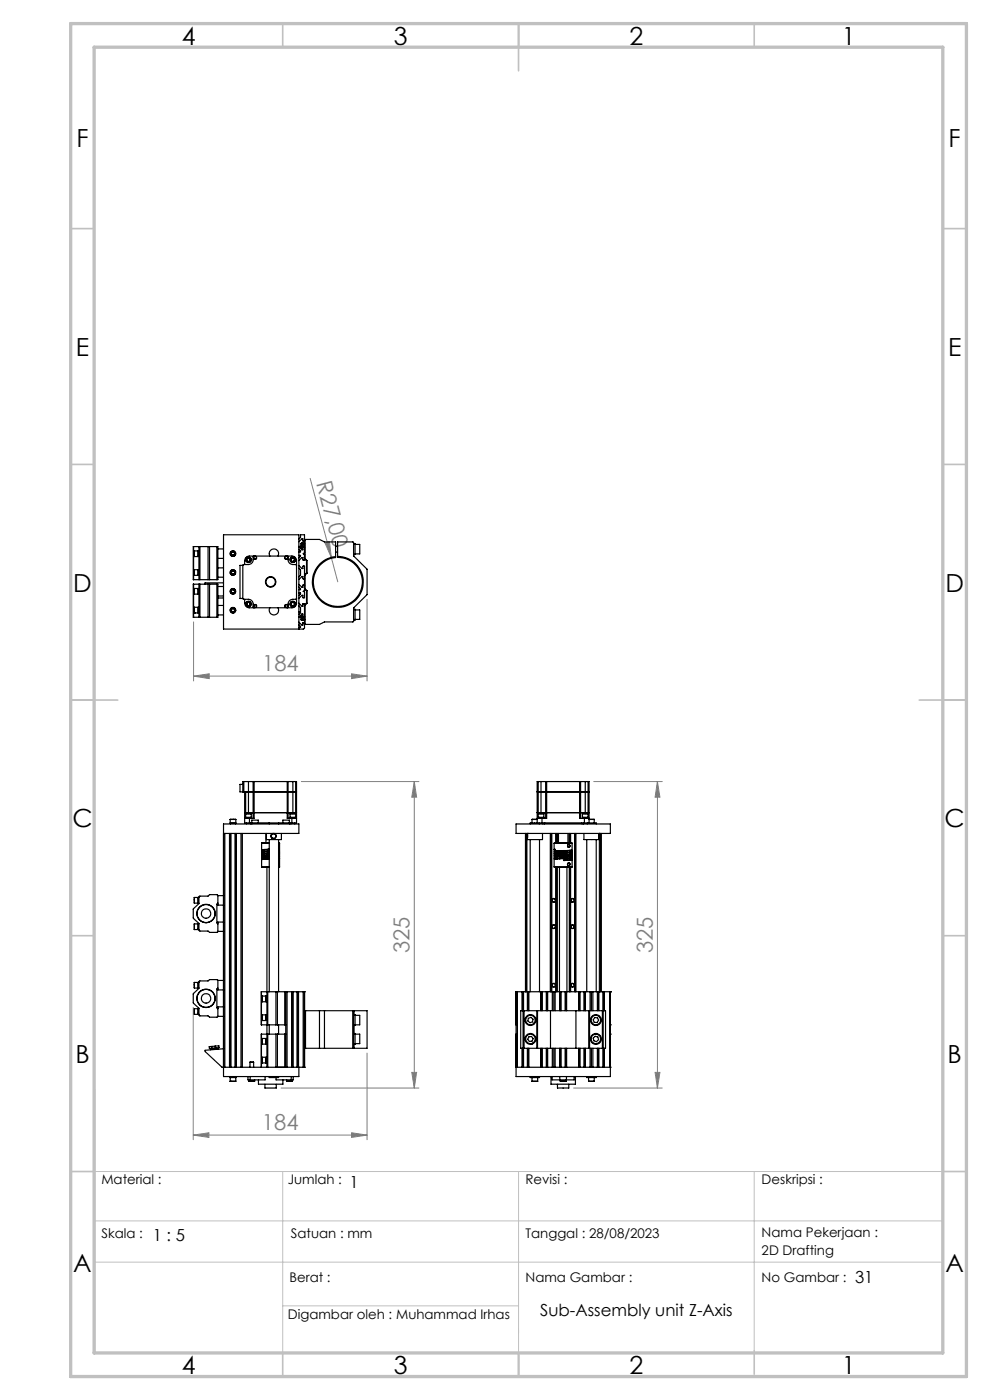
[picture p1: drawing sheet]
<svg xmlns="http://www.w3.org/2000/svg" width="210mm" height="297mm" viewBox="0 0 210 297" stroke-linecap="round" stroke-linejoin="round" font-family="sans-serif">
<g fill="none" stroke="#808080" stroke-width=".21">
<path d="M65.8 101.5l4.5 16.7M68.9 115.2l1-.3 .4 3.3zM70.3 118.2l1.3 5.2M41.1 131.9v12.6M77.9 127.1v17.4M41.1 143.4l3.3-.5v1.1zM41.1 143.4h36.8M74.6 142.9l3.3 .5-3.3 .6zM63.9 165.8h25M87.9 165.8v65M87.9 165.8l.5 3.3h-1.1zM125.9 165.8h14.6"/>
<path d="M139.5 165.8l.5 3.3h-1zM139.5 165.8v65M41 213.7v28.1M59.6 230.8h29.3M77.9 223.4v18.4M87.3 227.5h1.1l-.5 3.3zM121.7 230.8h18.8M139 227.5h1l-.5 3.3zM41 240.8l3.3-.5v1zM41 240.8h36.9M74.6 240.3l3.3 .5-3.3 .5z"/>
</g>
<path d="M20 259h180M20 248.5h180v38.5h-180zM60 248.5v38.5M110 248.5v38.5M160 248.5v38.1M20 267.8h180M60 277h50" fill="none" stroke="#c0c0c0" stroke-width=".21"/>
<g fill="none" stroke="#c0c0c0" stroke-width=".35">
<path d="M60 5v5M110 5v10M160 5v5M15 48.5h5M200 48.5h5M15 98.5h5M200 98.5h5M15 148.5h10M195 148.5h10M15 198.5h5M200 198.5h5M15 248.5h5"/>
<path d="M200 248.5h5M60 287v5M110 287v5M160 286.6v4.9"/>
</g>
<path d="M20 231v56" fill="none" stroke="#c0c0c0" stroke-width=".5"/>
<path d="M15 5h190v287h-190zM20 10h180v277h-180z" fill="none" stroke="#c0c0c0" stroke-width=".7"/>
<g fill="#808080">
<path d="M68.9 115.2l1-.3 .4 3.3z"/>
<path d="M74.6 240.3l3.3 .5-3.3 .5zM41 240.8l3.3-.5v1z"/>
<path d="M41.1 143.4l3.3-.5v1.1zM74.6 142.9l3.3 .5-3.3 .6z"/>
<path d="M139 227.5h1l-.5 3.3zM139.5 165.8l.5 3.3h-1z"/>
<path d="M87.9 165.8l.5 3.3h-1.1zM87.3 227.5h1.1l-.5 3.3z"/>
</g>
<g fill="none" stroke="#000" stroke-width=".25">
<path d="M41.1 116v7M41.1 116h1.1M41.2 116.9v1.2M41.2 116.9h.8M42 116.9h.1M42 116.9v1.2l.1-1.2M42.1 116.9h.1M42.2 116h.2M42.2 116v7M42.2 118l-1 .1M42.4 116v7M42.4 116h3.6"/>
<path d="M44.1 116v7M44.5 116v7M46 116h.2v7h-.2M46 116v7M46.2 116.4h1.2M46.2 118.5h1.2M49 117.6h.1M49 117.6l.3 .3M49 117.6l.3 .2M49.1 117.2l-.1 .4M49.1 117.2h.1M49.3 117.8v.1"/>
<path d="M49.5 117h.1M49.5 117l.3 .3M49.5 117l-.4 .2M49.7 117.7h.1M49.7 117.7l-.4 .2M49.8 117.3h.1M49.8 117.3l-.1 .4M51.5 119.9v7.1M51.5 119.9h-.6v7.1h.6M51.9 119.8v-.8a1.02 1.02 0 0 1 1-1h9a.96 .96 0 0 1 1 1v8.9a.96 .96 0 0 1-1 1h-9a1.02 1.02 0 0 1-1-1v-.8M52.3 118.8h.1M52.3 118.8l.3 .4"/>
<path d="M52.3 118.8l.3 .3M52.4 118.5h.1M52.4 118.5l-.1 .3M52.6 119.1v.1M52.8 118.4h.1M52.8 118.4l.3 .2M52.8 118.4l-.4 .1M52.8 118.4l.3 .3M53 119.1l-.4 .1M53 119v.1M53 119l-.4 .1M53.1 118.7l-.1 .3"/>
<path d="M53.1 118.6l-.1 .5M53.1 118.6v.1M53.9 118l-.2 .1a1.16 1.16 0 0 1-.8 1.6l-1.3 .1-.1 .1M57.3 118a1 1 0 0 1 .8-1.6 1 1 0 0 1 .9 1.6M60.9 118l.2 .1a1.28 1.28 0 0 0 .3 1.4 1.28 1.28 0 0 0 1.4 .3l.1 .1M61.7 118.5v.5M61.7 119l.4 .2M61.7 119h.1M61.7 118.5l.1 .1M61.8 118.6v.4M61.8 119l.3 .2M62.1 118.3v.1"/>
<path d="M62.1 118.4l-.3 .2M62.1 118.3l-.4 .2M62.1 118.4l.3 .2M62.1 118.3l.4 .2M62.1 119.2h.1M62.4 119h.1M62.4 119l-.3 .2M62.4 118.6v.4M62.5 119l-.4 .2M62.5 118.5l-.1 .1M62.5 118.5v.5M63.4 120l.7 .6h.1l.1-.5h.3v5.2l-.3 .1 .3 .2v1.2h-.3l-.1-.5h-.1l-.7 .6"/>
<path d="M63.4 114.4l.3-.4v-.6h.9v5.4h-.3l-.1-.5h-.2l-.6 .6M63.4 115.9h.4M63.4 116.6l.3 .3v.2h-.3M63.4 117.8h.3l-.3 .6M63.4 116l.6 .6M63.8 115.3l.8 .1M64 115.3h-.2v1.1M64.1 115.2l-.1 1.4M64.1 115.2h.2M64.1 115.2v1.4M64.3 115.2v.9M64.3 115.2l.3 .1"/>
<path d="M64.3 116.1l-.1 .5h-.2M64.3 116.1l.3 .1M64.6 117.3h.1M64.6 117.6h.1M64.6 117.5v.1M64.6 115.4h.1M64.6 114.6l.2-.2h3l1 .6h2.4v3.3a5.2 5.2 0 0 0-4 7.9 5.2 5.2 0 0 0 8.9 0 5.2 5.2 0 0 0-4-7.9l-.5-.1v-3.2h3.3l.1 2.9 2.9 2.9v5.3l-2.9 2.9v2.9h-6.2l-1 .6h-3l-.2-.2M64.6 114.7l-.3 .1-.1-.5h-.1l-.7 .6M64.6 117.2l-.3 .3 .3 .3M64.7 114.5v4M64.7 118.5l-.1 .1 .4 .4M64.7 118.5l.4 .4"/>
<path d="M65 119v2.6M65.1 118.9v2.7M65.1 118.9l-.1 .1M71.2 115.9h.4M71.2 117.1h.4M71.6 118a5.4 5.4 0 0 1 5.2 7.4 5.4 5.4 0 0 1-8.8 1.9 5.4 5.4 0 0 1 1.6-8.8l1.6-.4M75 115.4h.3v2.2h-.3M75.3 115.5h1v2h-1M41.1 123.9v7M41.1 130.9h1.1M41.1 123.9h1.1M41.1 123h1.1"/>
<path d="M41.2 120.9v1.2M41.2 124.8v1.2M41.2 128.8v1.2M41.2 130h.1M41.2 120.9h.8M41.2 122.1h.8M41.2 124.8h.8M41.2 126h.8M41.2 128.8h.8M41.2 130h.8M42 120.9h.1M42 124.8l.1 .1"/>
<path d="M42 128.8l.1 .1M42 120.9v1.2M42 124.8v1.2M42 128.8v1.2M42.1 122l-.1 .1M42.1 126h-.1M42.1 130h-.1M42.1 120.9v1.1M42.1 124.9v1.1M42.1 128.9v1.1M42.1 120.9h.1M42.1 122h.1"/>
<path d="M42.1 124.9h.1M42.1 126h.1M42.1 128.9h.1M42.1 130h.1M42.2 130.9h.2M42.2 123.9h.2M42.2 123h.2M42.2 123.9v7M42.4 130.9h3.6M42.4 123.9h3.6M42.4 123.9v7M42.4 123h3.6"/>
<path d="M44.1 123.9v7M44.5 123.9v7M46 123.9h.2v7h-.2M46 123.9v7M46.2 128.4h1.2M46.2 130.5h1.2M46.2 120.5h1.2M46.2 122.4h1.2M46.2 124.4h1.2M46.2 126.4h1.2M46.2 126.9h1.2M47.4 123.6h-3.9v.3"/>
<path d="M49 129.4h.1M49 125.3h.1M49 125.3l.1 .4M49 129.4l.1 .3M49 121.6h.1M49 121.2v.4M49 121.6l.4 .3M49 121.2h.1M49.1 125.7h.1M49.1 125.7l.4 .2M49.1 129.7h.1M49.1 125.7l.4 .1"/>
<path d="M49.1 129.7l.4 .2M49.1 129.7l.4 .1M49.3 129l.4 .1M49.3 129.1h.4M49.3 129v.1M49.3 129l-.3 .4M49.3 129.1l-.3 .3M49.4 125v.1M49.4 125.1l-.4 .2M49.4 125l-.4 .3M49.4 125l.3 .2M49.4 125.1l.3 .1"/>
<path d="M49.4 121.8v.1M49.4 121h.1M49.4 121l.4 .2M49.4 121l-.4 .2M49.5 125.8v.1M49.5 129.8v.1M49.7 129.1h.1M49.7 125.2l.1 .4M49.7 125.2h.1M49.7 129.1l.1 .4M49.7 121.7h.1M49.7 121.7l-.3 .1"/>
<path d="M49.8 121.2h.1M49.8 121.7l-.4 .2M49.8 121.2v.5M49.8 121.2l-.1 .5M49.8 125.6h.1M49.8 125.6l-.3 .2M49.8 129.5h.1M49.8 125.6l-.3 .3M49.8 129.5l-.3 .3M49.8 129.5l-.3 .4M51.5 127l.1 .1h1.1a1.02 1.02 0 0 1 1 1.1v.6l.2 .1M52.3 128.2l.3 .3"/>
<path d="M52.3 128.2h.1M52.5 127.8h.1M52.5 127.8l-.2 .4M52.6 128.5h.1M52.8 127.8h.1M52.8 127.8l.3 .3M52.8 127.8h-.3M53 128.5h.1M53 128.5h-.4M53.1 128.1h.1M53.1 128.1l-.1 .4M57.3 128.9a1.01 1.01 0 0 0 .8 1.6 1.01 1.01 0 0 0 .9-1.6"/>
<path d="M61.7 128.3l.4 .3M61.7 128.3h.1M61.7 128.3l.4 .2M61.8 127.9l-.1 .4M61.8 127.9h.1M62.1 128.5v.1M62.2 127.7h.1M62.2 127.7l.3 .3M62.2 127.7l-.4 .2M62.4 128.4l-.3 .1M62.4 128.4h.1M62.4 128.4l-.3 .2"/>
<path d="M62.5 128l-.1 .4M62.5 128h.1M62.9 127l-.2 .1a1.28 1.28 0 0 0-1.3 .4 1.28 1.28 0 0 0-.3 1.3l-.2 .1M63.4 127.9l.7 .7h.1l.1-.5h.3v5.2l-.3 .2h-16.9v-20.1h16v20.1M63.4 132l.6 .6h.2l.1-.5 .3 .1M63.4 124l.7 .6h.1l.1-.5 .3 .1M63.4 129.8h.3M63.4 131h.4M63.4 132.5l.3 .4v.2h-.3M63.4 120.5l.3 .4v1.1l-.3 .4M63.4 124.5l.3 .4v.2h-.3M63.4 125.8h.3v.2l-.3 .4"/>
<path d="M63.4 128.5l.3 .4v1.1l-.3 .3M63.8 130.5v1h.2M64 131.5h.1M64 130.3v1.2M64.1 130.3h.1l.1 .5M64.1 131.5h.2M64.1 130.3l-.7 .6M64.1 130.3v1.2M64.3 130.8v.7M64.6 131.4h.1M64.6 130.7l-.3 .1M64.6 122.7l-.3 .1-.1-.5h-.1l-.7 .6"/>
<path d="M64.6 131.4l-.3 .1M64.7 122v2.9M64.7 128.4v4M64.7 124.9l.4 .4M64.7 124.9l-.1 .1 .4 .3M65 121.6h.1M65 125.3v2.6M65 121.6l-.4 .4h.1M65 127.9l.1 .1M65 127.9l-.4 .4 .1 .1M65.1 128l-.4 .4M65.1 125.3v2.7"/>
<path d="M65.1 121.6l-.4 .4M65.1 125.3h-.1M75 129.3h.3v2.2h-.3M75.3 129.4h1v2h-1M47.4 176.8h16v-2h-16v53.6h16v-2M47.7 176.8v49.6M48.7 176.8v49.6M48.8 176.8v49.6M48.8 174.6l.1 .1M48.8 174.6h1.2M48.8 173.8v.8M48.9 173.8h-.1"/>
<path d="M48.9 173.8h.7M48.9 174.7h1.1M48.9 174.7v.1M49 176.8v49.6M49.6 173.8h.4M49.8 176.8v49.6M50 174.7v.1M50 174.6v.1M50 173.8v.8M50 176.8v49.6M50.1 176.8v49.6M51.1 176.8v49.6"/>
<path d="M51.4 176.8v49.6M51.5 168h.2M51.5 166.4h-.6v1.6h.6M51.7 168h11.2M51.7 165.8h-.2v2.2M51.7 165.8h1M51.7 165.8v2.2M51.9 173.6h1M51.9 168v6.6h1M51.9 172.4h.2zM52.1 172.6h1.2zM52.1 172.4h8.8"/>
<path d="M52.1 168v5.6M52.3 174.6v.2M52.7 165.8h1M52.7 165.8v6.8M52.9 173.6v1M52.9 174.6h.5M53.1 174.6v.2M53.3 173.5v.1M53.3 173.4v.1M53.3 173.4h-1.2l1.2 .1M53.3 172.6v.8M53.4 174.6h1.4"/>
<path d="M53.4 174.7h3.7M53.4 174.6v-.6h1.4v.6M53.4 174.7v.1M53.5 174.6l-.1 .1M53.7 165.8h.2M53.7 165.8v7.8M53.9 165.8v7.8h-1M53.9 165.8h7M54.8 174.6h2.3M55.5 178.9h1.6M55.5 178.9v1.4M56.4 176.8v2"/>
<path d="M56.5 176.8v1.3h3.2v-1.3M57.1 178.8l-1.6 .1M57.1 174.6h2M57.1 174.6v.2M57.1 178.1v32.3M58 176.8a.56 .56 0 0 0-.5 .9 .56 .56 0 0 0 1 0 .56 .56 0 0 0-.5-.9M58 176.9a.49 .49 0 0 0-.4 .5 .49 .49 0 0 0 .4 .5M59.1 178.8l.2 .1M59.1 174.7h2.3M59.1 178.9h.2M59.1 174.6v.2M59.1 178.1v32.3"/>
<path d="M59.1 174.6h.9M59.3 178.9v1.5l-.2 .1M60 174.6h1.4M60 174.6v-.6h1.4v.6M60.9 172.4h.2M60.9 165.8h.2M60.9 165.8v7.8h1M61.1 172.4h1.8M61.1 165.8h1M61.1 165.8v7.8M61.3 174.6l.1 .1M61.4 174.6h.5"/>
<path d="M61.4 174.7v.1M61.5 172.6h1.2zM61.5 173.4l1.2 .1M61.5 173.4l.1 .1M61.5 172.6v.8M61.6 173.5h1.1M61.6 173.5v.1M61.7 174.6v.2M61.9 173.6h1M61.9 173.6v1M62.1 165.8v6.8M62.1 165.8h.6"/>
<path d="M62.5 174.6v.2M62.7 173.5v.1M62.7 165.8h.2v8.8h-1M62.7 165.8v7.8M109.5 174.8h20v2h-20zM111.5 176.8v33.6M111.8 176.8v33.6M111.9 176.8h.1M111.9 176.8v1.3h3.2v-1.3M112.5 178.1v32.3M112.9 173.8v.8M112.9 173.8h.1"/>
<path d="M112.9 173.8h1zM113.9 173.6h1.1M113.9 174.6h1.1M113.9 172.4h.3zM113.9 168h11.1M113.9 174.6h-1.4v.2M114.2 172.6h1.2zM114.2 172.4h8.7M114.2 165.8h-.3v8.8M114.2 165.8h.6M114.2 165.8v7.8M114.4 174.6v.2"/>
<path d="M114.4 178.1v32.3M114.8 165.8h.9M114.8 165.8v6.8M115 174.6h9M115 173.6v1M115.1 174.6v.2M115.3 173.5v.1M115.4 173.4l-.1 .1M115.4 173.4h-1.2l1.1 .1M115.4 172.6v.8M115.5 174.7h8M115.5 174.7v.1"/>
<path d="M115.6 174.6l-.1 .1M115.7 165.8h.3M115.7 165.8v7.8M116 165.8v7.8h-1M116 165.8h6.9M116.7 176.8v33.6M116.8 176.8v33.6M117.1 176.8v33.6M117.5 178.9h3.9M117.5 178.9v1.6M117.9 176.8v2M118.1 176.8v2"/>
<path d="M118.2 176.8v2M118.5 176.8v2M120.5 176.8v2M120.8 176.8v2M121 176.8v2M121.4 178.9v1.5l-3.8 .1 .5 .1M121.9 176.8v33.6M122.1 176.8v33.6M122.2 176.8v33.6M122.9 172.4h.3M122.9 165.8h.3M122.9 165.8v7.8h1.1"/>
<path d="M123.2 172.4h1.5M123.2 165.8h.9M123.2 165.8v7.8M123.4 174.6l.1 .1M123.5 174.7v.1M123.5 173.4h1.2l-1.1 .1M123.5 173.4l.1 .1M123.5 172.6v.8M123.6 172.6h1.1zM123.6 173.5v.1M123.8 174.6v.2M123.9 176.8v1.3h3.2v-1.3"/>
<path d="M124 174.6h1M124 173.6h1M124 173.6v1M124.1 165.8h.6M124.1 165.8v6.8M124.5 178.1v32.3M124.6 174.6v.2M124.7 172.4h.3zM124.7 165.8h.3v8.8M124.7 165.8v7.8M125 173.8h1zM125 174.6h1.5v.2"/>
<path d="M126 173.8v.8M126.5 178.1v32.3M127.1 176.8h.1M127.1 176.8v33.6M127.5 176.8v33.6M41.2 196v1.2M41.2 190.4v1.2M41.2 196h.8M41.2 197.2h.8M41.2 190.4h.8M41.2 191.6h.8M42 196h.1"/>
<path d="M42 190.4h.1M42 196v1.2M42 190.4v1.2M42.1 197.2h-.1M42.1 191.6h-.1M42.1 196v1.2M42.1 190.4v1.2M42.1 196h.1M42.1 197.2h.1M42.1 190.4h.1M42.1 191.6h.1M46.2 190h1.2v2h-1.2v-.4"/>
<path d="M46.2 196v-.4h1.2v2h-1.2M46.2 190l-.2-.2h-1.6l-.3 .3h-1.8l-.1 1.6-1.2 1.2v1.8l1.2 1.2 .1 1.6h1.8l.3 .3h1.7l.1-.2M46.2 190v1.6M46.2 196v1.6M46.2 191.6l-.2 .2v4l.2 .2M55.5 183.9l1.6 .1M55.5 183.9h1.6M55.5 180.4v.3M55.5 180.8v.2M55.5 181.1v.4M55.5 181.6v.3M55.5 182v.2"/>
<path d="M55.5 182.3v1.6M56.6 182.2h.5h-1.6l.6 .1M56.6 181.9l.5-.1-1.6 .1h.6M56.6 181h.5h-1.6l.6 .1M56.6 180.7l.5-.1-1.6 .1h.6M56.6 180.2h.5l-.5 .1M56.6 184v42.4M57.1 181.4l-1.6 .1h.6M57.1 180.2l-1.6 .1h.6M57.1 181.4l-.5 .1M57.1 182.3h-1.6M57.1 181.9l-1.6 .1"/>
<path d="M57.1 181.5l-1.6 .1M57.1 181.1h-1.6M57.1 180.7l-1.6 .1M57.1 180.3l-1.6 .1M59.1 182.2l.2-.1zM59.1 181.7h.2l-.2 .1M59.1 180.9h.2l-.2 .1M59.1 180.5h.2l-.2 .1M59.1 183.9h.2M59.3 183.9l-.2 .1M59.3 181.7v.4h-.2M59.3 181.4v.2l-.2 .1"/>
<path d="M59.3 181v.3h-.2l.2 .1h-.2M59.3 180.5v.4h-.2M59.3 182.2v1.7M117.5 183.9h3.9M117.6 180.2h.1M117.6 180.3h.1M117.9 181h.1M117.9 182.2h.1M117.9 180.6h.1M117.9 181.4h.1M117.9 181.8h.1M117.9 184v26.4"/>
<path d="M118.1 180.6h.1M118.1 181h.1M118.1 181.4h.1M118.1 181.8h.1M118.1 182.2h.1M118.1 184v26.4M118.2 184v26.4M118.7 181h.1M118.7 182.2h.1M118.7 180.5v.1M118.7 184v26.4M119.3 181.7h.1"/>
<path d="M119.3 181.3h.1M119.3 180.9h.1M119.3 180.5h.1M119.3 182.1h.1M119.3 182.1l-.6 .1M119.3 181.7l-.6 .1M119.3 181.3l-.6 .1M119.3 180.9l-.6 .1M119.3 180.5h-.6M120.3 181.6h.1M120.3 180.4h.1M120.3 182.4l-.7 .2"/>
<path d="M120.3 182.1l-.8 .1M120.3 181.6l-.8 .1M120.3 181.2l-.8 .2M120.3 180.8l-.8 .2M120.3 180.4l-.8 .1M120.3 182v.1M120.3 184v26.4M120.8 184v26.4M120.8 182.4l.6 .1-1.8 .1M120.8 182l.6 .1-3.8 .1-.1 1.7M120.8 181.6l.6 .1-3.6 .1-.2 .1-.1 .3M120.8 181.2l.6 .1-3.8 .1-.1 .3"/>
<path d="M120.8 180.8l.6 .1-3.8 .1-.1 .4M120.8 180.4l.6 .1-3.6 .1-.2 .1-.1 .3M120.8 180.4h.1M120.8 180.8h.1M120.8 181.2h.1M120.8 181.6h.1M120.8 182h.1M120.8 182.4h.1M121 180.4h.1M121 181.6h.1M121 180.8h.1M121 181.2h.1"/>
<path d="M121 182h.1M121 182.4h.1M121 184v26.4M121.4 182.1l-.2 .3-1.6 .2M121.4 181.6l-.2 .4-3.6 .1 .5 .1M121.4 181.3v.3l-3.8 .1 .5 .1M121.4 180.9l-.2 .3-3.6 .2h.5M121.4 180.4l-.2 .4-3.6 .1 .5 .1M121.4 182.5v1.4M41.2 214v1.2M41.2 208.4v1.2M41.2 214h.8"/>
<path d="M41.2 215.2h.8M41.2 208.4h.8M41.2 209.6h.8M42 214h.1M42 208.4l.1 .1M42 214v1.2M42 208.4v1.2M42.1 215.2h-.1M42.1 209.5l-.1 .1M42.1 214v1.2M42.1 208.5v1M42.1 214h.1"/>
<path d="M42.1 215.2h.1M42.1 208.5h.1M42.1 209.5h.1M46.2 208h1.2v2h-1.2v-.4M46.2 214v-.4h1.2v2h-1.2M46.2 208l-.1-.2h-1.7l-.3 .3h-1.8l-.1 .2v1.4l-1.2 1.2v1.8l1.2 1.2 .1 1.6h1.8l.3 .3h1.7l.1-.2M46.2 208v1.6M46.2 214v1.6M46.2 209.6l-.2 .2v4l.2 .2M55.5 217.4h1.3M55.5 210.4h1.3M55.5 210.4v7"/>
<path d="M55.5 219.4h1.3M55.5 219.4l-.1 7M55.5 219.4v7M55.6 215.3v1.2M55.6 211.3v1.2M55.6 215.3h.8M55.6 211.3h1M55.6 212.5h.1M56.4 215.3h.1M56.4 216.5h.1M56.4 211.3h.1M56.4 212.5h.1"/>
<path d="M56.4 215.3v1.2M56.4 211.3v1.2M56.4 215.3h.2M56.6 216.5h-1M56.6 212.5h-1M56.8 219.4h3.6M56.8 217.4h3.6M56.8 210.4h3.6M56.8 210.4v7M56.8 219.4v7M57.1 217.4v2M58.5 210.4v7"/>
<path d="M58.5 219.4v7M58.8 210.4v7M58.8 219.4v7M59.1 217.4v2M60.4 217.4h.2M60.4 210.4h.2M60.4 219.4h.2M60.4 210.4v7M60.4 219.4v7M60.6 210.4h.3M60.6 210.4v16M60.9 210.4h1"/>
<path d="M60.9 210.4v16M61.9 210.4h.1M61.9 210.4v16M62 210.4v16M62 210.4h1.2M62.2 210.4v16M63 210.4v16M63.2 210.4h.1M63.2 210.4v16M63.3 210.4v16M63.3 210.4h1M64.3 210.4h.3"/>
<path d="M64.3 210.4v16M64.6 219.8v.1M64.6 216.1h.1M64.6 217.1h.1M64.6 210.4h.1M64.6 210.4v16M64.8 214.4v8M67.8 214.4v8M68.8 214.4v8M74.8 214.4h.2M74.8 214.4l-10.2 .1M74.8 214.4v8"/>
<path d="M75 219.2h.3v2.3h-.3M75 215.3h.3v2.3h-.3M75 214.4h.1M75 214.4v8M75.1 214.4h2.8v8h-2.8M75.1 214.4v.9M75.1 217.6v1.6M75.3 219.4h1v2h-1M75.3 215.4h1v2h-1M109.5 210.4h.2M109.5 217.4h.1M109.5 210.4h.1"/>
<path d="M109.5 219.4h.1M109.5 210.4v18h20v-18M109.7 210.4h1M109.7 210.4v16M110.7 210.4h.1M110.7 210.4v4M110.8 210.4h1.3M110.8 210.4v4M110.9 214.4h.3M110.9 214.4h-.4v8h.4M110.9 214.4v8M111.1 210.4v4"/>
<path d="M111.2 214.4h2.7M111.2 214.4v8M111.9 210.4v4M112.1 210.4h.1M112.1 216l.5-.2 .5 .4-.1 .6-.6 .2-.4-.4zM112.1 210.4v4M112.2 210.4h2.5M112.2 220l.5-.1 .4 .4-.2 .6h-.6l-.4-.4zM112.2 210.4v4M113.9 214.4h.1M113.9 214.4v8M114 214.4h10.9"/>
<path d="M114 214.4v8M114.7 210.4h.1M114.7 210.4v4M114.8 210.4h1.3M114.8 210.4v4M115 210.4v4M115.9 210.4v4M116.1 210.4h.1M116.1 210.4v4M116.2 210.4h1M116.2 210.4v4M116.8 214.4v8"/>
<path d="M117.2 210.4h.3M117.2 210.4v4M117.5 210.4h.3M117.5 210.4v4M117.8 210.4h.9M117.8 210.4v4M118.7 210.4h.2M118.7 210.4v4M118.9 210.4h1.2M118.9 210.4v4M119 210.4v4M119.9 210.4v4"/>
<path d="M120.1 210.4h.1M120.1 210.4v4M120.2 210.4h2.5M120.2 210.4v4M122.2 214.4v8M122.7 210.4h.1M122.7 210.4v4M122.8 210.4h1.3M122.8 210.4v4M123 210.4v4M123.9 210.4v4M124.1 210.4h.1"/>
<path d="M124.1 210.4v4M124.2 210.4h1M124.2 210.4v4M124.9 214.4h.2M124.9 214.4v8M125.1 214.4h2.7M125.1 214.4v8M125.2 210.4h.2M125.2 210.4v4M125.4 210.4h.4M125.4 210.4v4M125.8 210.4h.9"/>
<path d="M125.8 210.4v4M126.2 215.9h.6l.2 .6-.4 .4h-.6l-.2-.5zM126.7 210.4h.1M126.7 210.4v4M126.8 210.4h1.3M126.8 210.4v4M127 210.4v4M127.8 214.4h.2M127.8 214.4v8M127.9 210.4v4M128 214.4h.4v8h-.4M128 214.4v8"/>
<path d="M128.1 210.4h.1M128.1 210.4v4M128.2 210.4h1.3M128.2 210.4v4M129.4 210.4h.1M129.5 217.4h.1M129.5 219.4h.1M44.9 222v.4M44.9 222h-.5v.4h.5M44.9 222.4v.2M45.6 221.9l-.7 .1M45.6 221.9l.1 .4"/>
<path d="M45.6 221.9h.8l.1 .3-.8 .1M45.7 222.3l-.8 .1M45.9 222.3l.1 .2M46.2 222.6l-1.5 .1M47.4 222.5l-3.9 .3v.3l3.6 3.3h17.2M48.8 229.4h.1M48.8 229.4h1.2M48.9 229.4h.1M48.9 228.4l-.1 1M50 228.6h-1.2h1.2M50 228.6h.1M50 228.4v.2"/>
<path d="M50 229.4h-1.1M50 228.6v.8M52.6 228.4v.7h.5M52.8 229.4h1.2M52.8 229.1v.3M53 225.4h.8M53 225.4v1M53.1 228.4v.7M53.8 225.3l-.8 .1M53.8 225.3v.1M53.8 225.4v1M54 229.1v.3"/>
<path d="M54.8 229.1v.9h5.2v-.9M55.6 220.3v1.2M55.6 224.3v1.2M55.6 220.3h.8M55.6 221.5h.8M55.6 224.3h1M55.6 225.5h.8M56.2 230v.8h2.4v-.8M56.2 228.4v.7h-3.1M56.4 220.3h.1M56.4 224.3h.1M56.4 220.3v1.2"/>
<path d="M56.4 224.3v1.2M56.4 221.5h.1M56.4 225.5h.1M56.4 220.3h.2M56.4 221.5h.2M56.4 225.5h.2M57.1 228.4v.2h2v-.2M58.6 228.6v.5h3.2M60.8 229.4h1.2M60.8 229.1v.3M61.8 228.4v.7M62 229.1v.3"/>
<path d="M62.2 228.4v.7h-.4M64.3 226.4h.3M64.6 220.9h.1M64.6 226.4h.1M64.6 222.3l10.2 .1M74.8 222.4h.2M75 222.4h.1M75.1 221.5v.9M109.5 226.4h.2M109.5 226.4h.1M109.7 226.4h1M110.7 226.4h.1"/>
<path d="M110.7 222.4v4M110.8 226.4h1.3M110.8 222.4v4M110.9 222.4h.3M111.1 222.4v4M111.2 222.4h2.7M111.9 222.4v4M112.1 226.4h.1M112.1 222.4v4M112.2 226.4h2.5M112.2 222.4v4M112.5 228.4v.2h1.9v-.2"/>
<path d="M112.9 229.4h1.2M112.9 228.6v.8M113.9 222.4h.1M114 222.4h10.9M114.1 228.6v.8M114.7 226.4h.1M114.7 222.4v4M114.8 226.4h1.3M114.8 222.4v4M115 222.4v4M115.9 222.4v4M116.1 226.4h.1"/>
<path d="M116.1 222.4v4M116.2 226.4h1M116.2 222.4v4M116.9 228.4v1.6h5.2v-1.6M117.1 228.4v.7h1.6M117.2 226.4h.3M117.2 222.4v4M117.5 226.4h.3M117.5 222.4v4M117.8 226.4h.9M117.8 222.4v4M118.3 230v.8h2.3v-.8"/>
<path d="M118.7 229.1h1.5M118.7 226.4h.2M118.7 222.4v4M118.7 228.4v.7M118.9 229.4h1.2M118.9 226.4h1.2M118.9 222.4v4M118.9 229.1v.3M119 222.4v4M119.9 222.4v4M120.1 229.1v.3M120.1 226.4h.1"/>
<path d="M120.1 222.4v4M120.2 228.4v.7M120.2 226.4h2.5M120.2 222.4v4M121.8 228.4v.7h-1.6M122.7 226.4h.1M122.7 222.4v4M122.8 226.4h1.3M122.8 222.4v4M123 222.4v4M123.9 222.4v4M124.1 226.4h.1"/>
<path d="M124.1 222.4v4M124.2 226.4h1M124.2 222.4v4M124.5 228.4v.2h2v-.2M124.8 229.4h1.2M124.8 228.6v.8M124.9 222.4h.2M125.1 222.4h2.7M125.2 226.4h.2M125.2 222.4v4M125.4 226.4h.4M125.4 222.4v4"/>
<path d="M125.8 226.4h.9M125.8 222.4v4M125.8 220.2l.5-.4 .5 .2 .2 .6-.5 .4-.5-.2zM126 228.6v.8M126.7 226.4h.1M126.7 222.4v4M126.8 226.4h1.3M126.8 222.4v4M127 222.4v4M127.8 222.4h.2M127.9 222.4v4M128.1 226.4h.1"/>
<path d="M128.1 222.4v4M128.2 226.4h1.3M128.2 222.4v4M129.4 226.4h.1"/>
<circle cx="49.4" cy="117.5" r=".55"/>
<circle cx="49.4" cy="117.4" r=".6"/>
<circle cx="52.7" cy="118.8" r=".61"/>
<circle cx="52.7" cy="118.7" r=".56"/>
<circle cx="54.1" cy="118.3" r=".34"/>
<circle cx="60.7" cy="118.3" r=".29"/>
<circle cx="60.7" cy="118.3" r=".33"/>
<circle cx="62.1" cy="118.8" r=".56"/>
<circle cx="62.1" cy="118.8" r=".59"/>
<circle cx="49.4" cy="129.5" r=".56"/>
<circle cx="49.4" cy="125.5" r=".59"/>
<circle cx="49.4" cy="129.5" r=".6"/>
<circle cx="49.4" cy="121.5" r=".57"/>
<circle cx="49.4" cy="121.5" r=".61"/>
<circle cx="49.4" cy="125.5" r=".56"/>
<circle cx="52.7" cy="128.1" r=".57"/>
<circle cx="52.7" cy="128.1" r=".6"/>
<circle cx="54.1" cy="128.6" r=".34"/>
<circle cx="57.4" cy="123.4" r="1.1"/>
<circle cx="57.4" cy="123.5" r="1"/>
<circle cx="60.7" cy="128.6" r=".33"/>
<circle cx="60.7" cy="128.6" r=".28"/>
<circle cx="62.1" cy="128.1" r=".59"/>
<circle cx="62.1" cy="128.2" r=".56"/>
<circle cx="58" cy="177.4" r=".5"/>
<circle cx="120.6" cy="179.4" r=".27"/>
<circle cx="120.6" cy="179.5" r=".3"/>
<circle cx="43.7" cy="193.8" r=".99"/>
<circle cx="43.7" cy="193.8" r="1.96"/>
<circle cx="43.7" cy="193.8" r="1.9"/>
<circle cx="117.5" cy="191" r=".4"/>
<circle cx="117.5" cy="196.6" r=".4"/>
<circle cx="117.5" cy="191" r=".35"/>
<circle cx="117.5" cy="196.6" r=".36"/>
<circle cx="120.6" cy="183.3" r=".25"/>
<circle cx="120.6" cy="183.4" r=".3"/>
<circle cx="121.4" cy="196.6" r=".34"/>
<circle cx="121.4" cy="196.6" r=".4"/>
<circle cx="121.4" cy="191" r=".4"/>
<circle cx="121.5" cy="191" r=".36"/>
<circle cx="43.7" cy="211.8" r=".99"/>
<circle cx="43.7" cy="211.8" r="1.95"/>
<circle cx="43.7" cy="211.8" r="1.9"/>
<circle cx="112.5" cy="216.4" r="1"/>
<circle cx="112.5" cy="216.4" r="1.15"/>
<circle cx="117.5" cy="209" r=".35"/>
<circle cx="117.5" cy="209" r=".39"/>
<circle cx="121.4" cy="209" r=".39"/>
<circle cx="121.4" cy="209" r=".35"/>
<circle cx="126.4" cy="216.4" r="1.14"/>
<circle cx="126.4" cy="216.4" r="1"/>
<circle cx="112.5" cy="220.4" r=".99"/>
<circle cx="112.5" cy="220.4" r="1.15"/>
<circle cx="126.4" cy="220.4" r="1.15"/>
<circle cx="126.4" cy="220.4" r="1"/>
</g>
<g font-size="5.3">
<text x="38.5" y="9.5">4</text>
<text x="83.5" y="9.5">3</text>
<text x="133.6" y="9.5">2</text>
<text x="178.6" y="9.5">1</text>
<text x="16.2" y="31.3">F</text>
<text x="201.2" y="31.3">F</text>
<text x="16.1" y="75.5">E</text>
<text x="201.1" y="75.5">E</text>
<text x="15.5" y="125.5">D</text>
<text x="200.5" y="125.5">D</text>
<text x="15.4" y="175.5">C</text>
<text x="200.4" y="175.5">C</text>
<text x="16" y="225.5">B</text>
<text x="201" y="225.5">B</text>
<text x="15.5" y="269.8">A</text>
<text x="200.5" y="269.8">A</text>
<text x="38.5" y="291.5">4</text>
<text x="83.5" y="291.5">3</text>
<text x="133.6" y="291.5">2</text>
<text x="178.6" y="291.5">1</text>
</g>
<g font-size="4.7" fill="#808080">
<text x="67.1" y="102.5" transform="rotate(75 67.1 102.5)">R27,00</text>
<text x="55.6" y="142.4">184</text>
<text x="86.9" y="202.2" transform="rotate(-90 86.9 202.2)">325</text>
<text x="138.5" y="202.2" transform="rotate(-90 138.5 202.2)">325</text>
<text x="55.6" y="239.8">184</text>
</g>
<g font-size="3.5">
<text x="74.2" y="252">1</text>
<text x="32.4" y="263.3">1 : 5</text>
<text x="181.4" y="272.2">31</text>
<text x="114.6" y="279.2">Sub-Assembly unit Z-Axis</text>
</g>
<g font-size="2.8">
<text x="21.5" y="251.2">Material :</text>
<text x="61" y="251.2">Jumlah :</text>
<text x="111.5" y="251.2">Revisi :</text>
<text x="161.6" y="251.2">Deskripsi :</text>
<text x="21.5" y="262.7">Skala :</text>
<text x="61.7" y="262.7">Satuan : mm</text>
<text x="111.5" y="262.7">Tanggal : 28/08/2023</text>
<text x="161.6" y="262.4">Nama Pekerjaan :</text>
<text x="161.6" y="266.3">2D Drafting</text>
<text x="61.4" y="272">Berat :</text>
<text x="111.5" y="272">Nama Gambar :</text>
<text x="161.6" y="272">No Gambar :</text>
<text x="61.1" y="279.9">Digambar oleh : Muhammad Irhas</text>
</g>
</svg>
